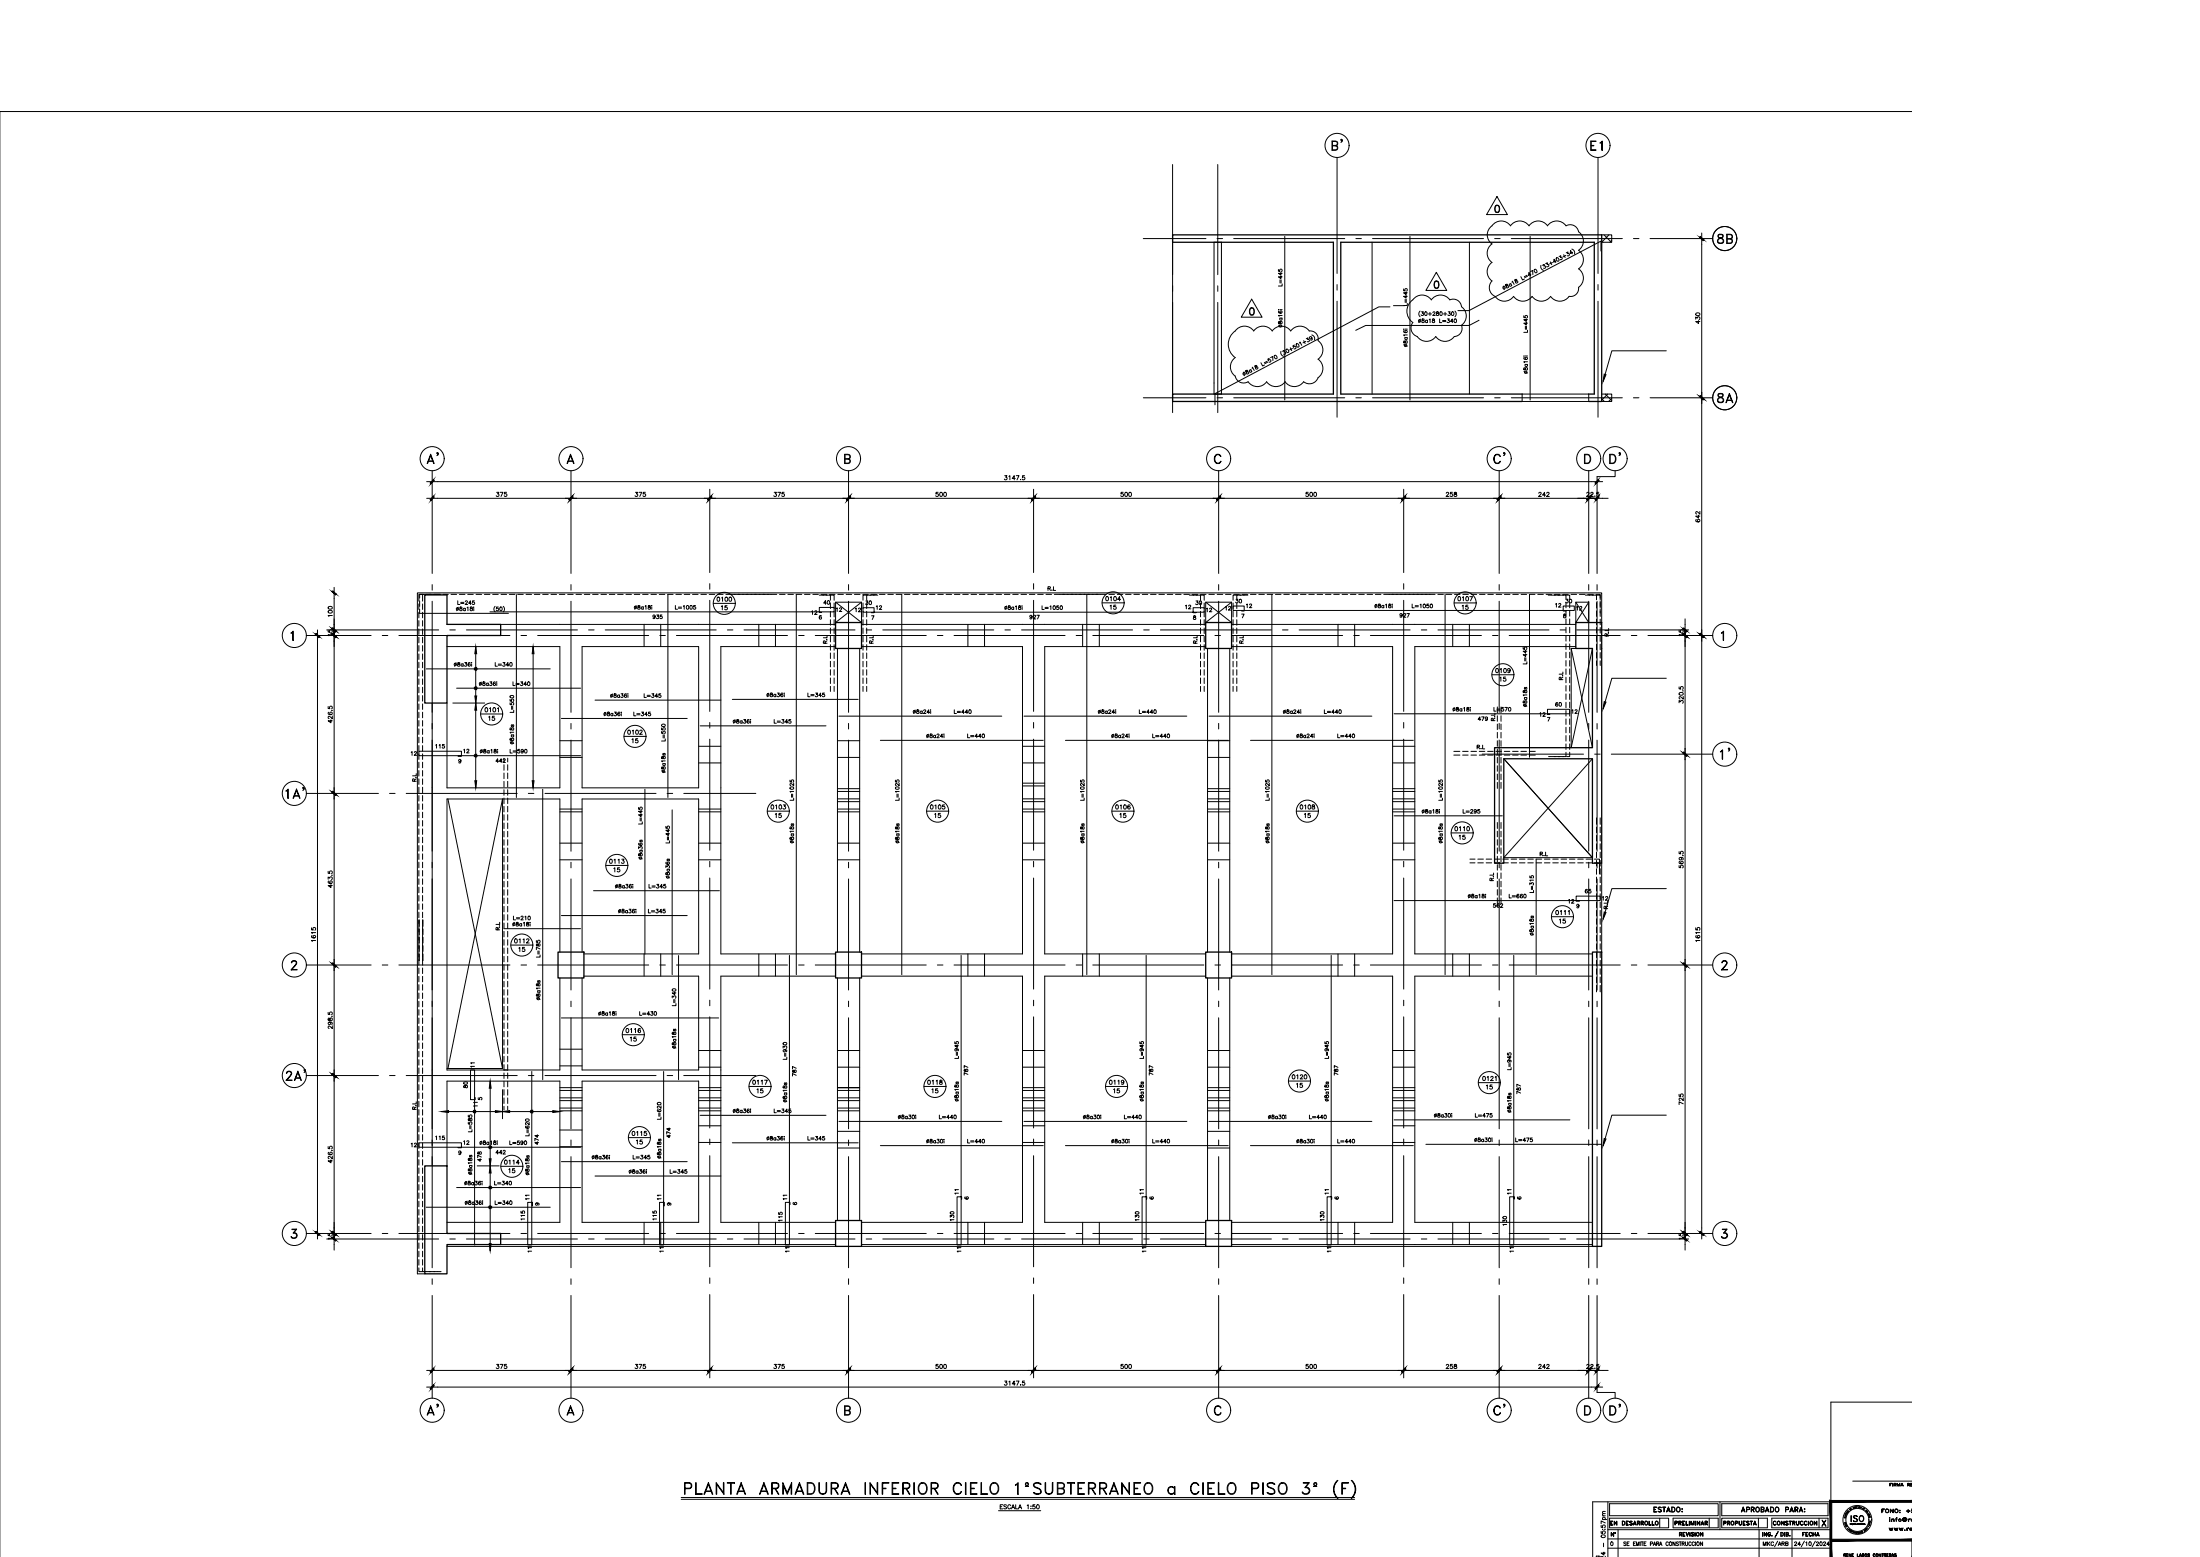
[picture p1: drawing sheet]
<svg xmlns="http://www.w3.org/2000/svg" width="1189mm" height="841mm" viewBox="0 0 1189 841" stroke-linecap="round" stroke-linejoin="round" font-family="sans-serif">
<!-- layer: RLA-FORMATO -->
<g fill="none" stroke="#000" stroke-width=".54">
<path d="M0 60h1033M866 819h1M867 818h-1v1M867 816l-1 1v1M869 811v30M870 812h58v7h-58zM929 811v15M930 812h58v7h-58zM989 811h-128v30M997 819v1M997 819h.1M997 818v1"/>
<path d="M999 815l1 1zM1000 815h1M1000 815h.1M1002 814h-1l1 1M1002 814h.1M1002 814v1h1M1003 814h1M1004 814h-1M1004 814v1M1006 814v1l-1-1v1M1007 814v1zM1007 815h.1"/>
<path d="M1008 815h-1v1M1017 815h1h-1v2zM1017 816h1h-1M1021 820h.1M1021 815l2 2v-2v2l-1-2-1 2zM1025 820v2v-2M1027 816h.1M1027 817h.1M1030 816h2zM1031 815v2zM1033 817h.1M1033 815v1"/>
<path d="M1033 815h.1M1033 816h.1M865 827v1h1a.8 .8 0 0 1 0-1 .8 .8 0 0 1 1 0 .8 .8 0 0 1 0 1M865 824v1h1a.8 .8 0 0 1 0-1 .8 .8 0 0 1 1 0 .8 .8 0 0 1 0 1M866 821h2M866 826h.1M866 821a.7 .7 0 0 1 0-1 .7 .7 0 0 1 1 0 .7 .7 0 0 1 0 1M867 834v1M867 838v2l-2-1h2M867 826h.1M867 823l-2-1v1M869 836h120"/>
<path d="M869 831h120M869 826h120M870 820h32v5h-32M871 828l1 2v-2v2l-1-2v2zM874 826v15M904 820h24v5h-24M908 828h1l-1 1 1-1h-1v2zM908 829l1 1zM909 828h2h-1v2h1h-2zM910 829h.1M911 828l1 1 1-1-1 2zM913 828v2z"/>
<path d="M914 828h1h-1l1 1v1l-1-1h1zM916 828v2zM919 828l1 1v-1v2l-1-2v2zM930 820h25v5h-25zM951 826v15M952 828l1 2zM953 828l2 1v-1v2l-2-2v2zM955 828h1h1h-1v2v-1h1a.7 .7 0 0 1-1 1 .7 .7 0 0 1-1-1zM958 829h.1M957 820h31v5h-31M958 830h.1M961 827l-2 3z"/>
<path d="M962 828h1v2h-1zM962 828a1 1 0 0 1 2 0 1.1 1.1 0 0 1-1 2h-1M964 828v2zM965 828h1v2h-1zM965 828h1l-1 1h1v1h-1M967 829h.1M967 830h.1M968 826v15M996 839l1 1v-1v2zM998 839h1h-1v2h1h-1zM998 840h.1M999 839l1 2v-2v2l-1-2v2z"/>
<path d="M1001 839h1h-1v2M1001 840h.1M1004 839v2h1h-1zM1005 839l1 2-1-2v2zM1006 839h1l-1 1 1 1v-1v1h-1zM1009 839h1h-1l1 2h-1h1zM1013 839v1v-1l-1 1 1 1v-1v1l-1-1zM1015 839l1 2v-2v2l-1-2v2zM1017 839h1zM1017 839v2v-2M1018 839l1 1h-1h1l-1-1v2zM1020 839v2"/>
<path d="M1020 840h.1M1021 825v1l1-1v1l1-1-1 2v-1l-1 1zM1021 839l1 1h-1h1l-1-1v2zM1021 820v2zM1022 820v2zM1022 821h1l1 1-1-1zM1023 839v2v-2l-1 2zM1024 825v1l1-1v1l1-1-1 2v-1l-1 1zM1024 839h1h-1l1 2h-1h1zM1024 820l1 1zM1026 825l1 1v-1l1 1v-1v2l-1-1v1zM1028 820h1a.8 .8 0 0 1 1 0 .8 .8 0 0 1 0 1v-1v1a1 1 0 0 0-1-1 1 1 0 0 0-1 1 1.1 1.1 0 0 0 2 1h-1a1 1 0 0 1-1-1 1 1 0 0 1 0-1z"/>
<path d="M1029 820h1l-1 1h1h-1zM1029 826h.1M1029 827h.1M1030 825l1 2zM1031 826v-1zM1031 820v2zM1032 821v-1zM1033 821h.1M1033 822v-1v1M1033 826a.7 .7 0 0 0-1 0 .7 .7 0 0 0 0 1 .7 .7 0 0 0 1 0M1033 826h-1h1a.6 .6 0 0 0-1 0 .6 .6 0 0 0 1 0M1033 832v9"/>
<path d="M863 841h2M863 841h.1M864 841h.1M865 841h1M867 841h.1M997 840v1v-1M1001 841h1zM1005 840h1M1019 840v1zM1020 841h.1M1021 840l1 1zM1022 840h1"/>
<path d="M1033 841h.1"/>
<circle cx="1005" cy="814" r=".3"/>
<circle cx="1020" cy="816" r=".9"/>
<circle cx="1020" cy="816" r="1"/>
<circle cx="1025" cy="816" r=".9"/>
<circle cx="1025" cy="816" r="1"/>
<circle cx="866" cy="830" r="1"/>
<circle cx="873" cy="828" r=".3"/>
<circle cx="873" cy="828" r=".2"/>
<circle cx="917" cy="829" r=".9"/>
<circle cx="917" cy="829" r=".8"/>
<circle cx="1004" cy="821" r="8"/>
<circle cx="1004" cy="821" r="6"/>
<circle cx="1008" cy="840" r=".6"/>
<circle cx="1008" cy="840" r=".7"/>
<circle cx="1014" cy="840" r=".6"/>
<circle cx="1014" cy="840" r=".7"/>
<circle cx="1027" cy="821" r=".6"/>
<circle cx="1027" cy="821" r=".7"/>
</g>
<g fill="#000" stroke="#000" stroke-width=".54">
<path d="M989 831v1l44-1zM989 832l44-1v1z"/>
<path d="M989 810v31h1zM989 810l1 1v30zM989 810l1 1 43-1zM990 811l43-1v1z"/>
</g>
<!-- layer: FORMATO -->
<g fill="none" stroke="#000" stroke-width=".54">
<path d="M879 833h-2l2 2h-2M879 834h1M880 833h-1v2h1M883 834h.1M884 833h-1v2h1M884 835v-2l1 2 1-2v2M886 833v2M887 833h1M887 833v2M888 834h1M890 833h-2v2h2M892 834h1v-1h-1v2"/>
<path d="M893 835l1-2 1 2M894 834h1M895 834h1v-1h-1v2M896 834v1M897 835v-2l1 2M897 834h1M902 833a.7 .7 0 0 0-1 0 .7 .7 0 0 0-1 1 .7 .7 0 0 0 1 1 .7 .7 0 0 0 1-1M905 833v2l-1-2v2M907 833h-1l1 1v1h-1M907 833h2M908 833v2M909 834h1v-1h-1v2"/>
<path d="M910 834v1M911 833v2h1v-2M914 833a.7 .7 0 0 0-1 0 .7 .7 0 0 0 0 1 .7 .7 0 0 0 0 1 .7 .7 0 0 0 1-1M916 833a.7 .7 0 0 0-1 0 .7 .7 0 0 0-1 1 .7 .7 0 0 0 1 1 .7 .7 0 0 0 1-1M916 833v2M920 833v2l-1-2v2M953 835v-2l1 2v-2v2M955 833v2M956 834v1M956 833l-1 1M958 833a.7 .7 0 0 0-1 1 .7 .7 0 0 0 1 1 .7 .7 0 0 0 0-1M961 832l-2 4"/>
<path d="M961 835l1-2v2M961 834h1M963 834h1v-1h-1v2M964 834v1M965 834l1-1h-1v2h1v-1M970 833h1l-1 2h1M973 834h-1l1-1v2M975 832l-2 4M976 833v2M981 832l-2 4M982 833h1l-2 2h2M985 821l2 3z"/>
<path d="M985 833h1h1l-2 2h2M987 821l-2 3zM989 834h-2l1-1v2"/>
<circle cx="871" cy="834" r=".9"/>
<circle cx="903" cy="834" r=".9"/>
<circle cx="918" cy="834" r=".9"/>
<circle cx="978" cy="834" r=".9"/>
<circle cx="984" cy="834" r=".9"/>
</g>
<!-- layer: RLE-FIRMA REVISOR -->
<g fill="none" stroke="#000" stroke-width=".54">
<path d="M1033 757h-44v54M1001 800h32M1021 801h1h-1v2zM1021 802h1zM1023 801v2zM1024 801l1 1h-1h1l-1-1v2zM1024 802l1 1-1-1M1025 801l1 2 1-2v2v-1l-1 1-1-1v1zM1027 802h1M1028 801l1 2-1-2-1 2zM1031 801l1 1h-1h1l-1-1v2zM1031 802l1 1z"/>
<path d="M1033 802h.1M1033 801h.1M1033 803h.1M1033 801v2"/>
</g>
<!-- layer: RLA-TEXTOS2 -->
<path d="M368 809h364M368 810h364M540 816h22" fill="none" stroke="#000" stroke-width=".54"/>
<!-- layer: 2024_22-101$0$RLE-PILAR -->
<path d="M452 336h14v14h-14zM652 336h14v14h-14zM861 350h-9v-14h14v14M302 514h14v14h-14zM452 514h14v14h-14zM652 514h14v14h-14zM452 659h14v14h-14zM652 659h14v14h-14z" fill="none" stroke="#000" stroke-width=".7"/>
<!-- layer: 2024_22-101$0$RLE-LOSA -->
<g fill="none" stroke="#000" stroke-width=".54">
<path d="M634 131v82M741 131v82M794 131v82M452 336v-11h14v11M652 336v-11h14v11M852 336v-11h7v11M866 336v-16h-640v368h4M852 350h-3v54M272 432v145h-30M813 463h48M866 466v48M242 673h210"/>
<path d="M466 673h186M666 673h195"/>
</g>
<!-- layer: 2024_22-101$0$RLE-VIGA -->
<g fill="none" stroke="#000" stroke-width=".54">
<path d="M656 131v76M660 131v76M823 217h36M823 213h36M271 337h181M466 337h186M666 337h186M732 337v12M242 349h61v77h-61v-46M315 349h63v77h-63zM452 349h-62v166h62M453 350v164"/>
<path d="M465 350v164M466 349h87v166h-87M652 349h-87v166h87M653 350v164M665 350v164M666 349h87v166h-87M852 349h-87v166h96M234 380v250M303 514v-82h-61v146h61v-50M315 514v-82h63v83h-62M316 527h62v51h-63v-50M452 527h-62v133h62"/>
<path d="M453 528v131M465 528v131M466 527h87v133h-87M652 527h-87v133h87M653 528v131M665 528v131M666 527h87v133h-87M861 527h-96v133h96M315 584h63v76h-63zM242 630v-46h61v76h-61M271 672h181M466 672h186"/>
<path d="M666 672h195"/>
</g>
<!-- layer: 2024_22-101$0$RLE-SEGMENTOS1 -->
<g fill="none" stroke="#000" stroke-width=".54">
<path d="M656 131h4M866 127h5v4h-5M656 207v6h4v-6M866 213h5v4h-5M348 337v12M357 337v12M410 337v12M419 337v12M523 337v12M532 337v12M585 337v12M594 337v12"/>
<path d="M723 337v12M785 337v12M794 337v12M303 400h12M303 409h12M378 403h12M378 412h12M453 400h12M453 409h12M553 403h12M553 412h12M653 400h12"/>
<path d="M653 409h12M753 403h12M753 412h12M813 410l48 53M303 437h12M303 439h12M378 437h12M378 439h12M453 437h12M453 439h12M453 432h12M453 433h12"/>
<path d="M453 428h12M453 426h12M553 437h12M553 439h12M553 432h12M553 433h12M553 425h12M553 423h12M653 437h12M653 439h12M653 432h12M653 433h12"/>
<path d="M653 428h12M653 426h12M753 437h12M753 439h12M753 432h12M753 433h12M753 428h12M753 426h12M303 455h12M378 455h12M453 455h12M553 455h12"/>
<path d="M653 455h12M753 455h12M303 464h12M378 464h12M453 464h12M553 464h12M653 464h12M753 464h12M348 515v12M357 515v12M410 515v12M419 515v12"/>
<path d="M523 515v12M532 515v12M585 515v12M594 515v12M723 515v12M732 515v12M785 515v12M794 515v12M303 567h12M303 576h12M378 567h12M378 576h12"/>
<path d="M453 567h12M453 576h12M553 567h12M553 576h12M653 567h12M653 576h12M753 567h12M753 576h12M303 589h12M303 588h12M303 593h12M303 595h12"/>
<path d="M303 599h12M378 589h12M378 588h12M378 593h12M378 595h12M378 599h12M453 588h12h-12M453 589h12M453 593h12M453 595h12M453 599h12M553 589h12"/>
<path d="M553 588h12M553 593h12M553 595h12M553 599h12M653 589h12M653 588h12M653 593h12M653 595h12M653 599h12M753 589h12M753 588h12M753 593h12"/>
<path d="M753 595h12M753 599h12M303 610h12M303 619h12M303 600h12M378 608h12M378 617h12M378 600h12M453 611h12M453 600h12M553 608h12M553 617h12"/>
<path d="M553 600h12M653 611h12M653 600h12M753 608h12M753 617h12M753 600h12M453 620h12M653 620h12M348 660v12M357 660v12M410 660v12M419 660v12"/>
<path d="M523 660v12M532 660v12M585 660v12M594 660v12M723 660v12M732 660v12M785 660v12M794 660v12"/>
</g>
<!-- layer: 2024_22-101$0$RLE-EJES -->
<g fill="none" stroke="#000" stroke-width=".54">
<path d="M634 89v59M658 89v59M723 85v63M864 85v63M618 129h34M658 129h3M667 129h60M733 129h3M742 129h60M808 129h3M817 129h60M883 129h3"/>
<path d="M892 129h34M634 154v3M658 154v3M723 154v3M864 154v3M634 163v60M658 163v60M723 163v62M864 163v62M618 215h34M658 215h3M667 215h60"/>
<path d="M733 215h3M742 215h60M808 215h3M817 215h60M883 215h3M892 215h34M234 254v56M309 254v56M459 254v56M659 254v56M810 254v56M859 254v56"/>
<path d="M873 254v3h-10v53M384 264v45M559 264v45M759 264v45M234 316v3M309 316v3M384 315v3M459 316v3M559 315v3M659 316v3M759 315v3M810 316v3"/>
<path d="M859 316v3M863 316v3M234 325v60M309 325v60M384 324v60M459 325v60M559 324v60M659 325v60M759 324v60M810 325v60M859 325v60M863 325v60"/>
<path d="M166 343h35M177 340h60M207 343h3M216 343h60M243 340h3M252 340h60M282 343h3M291 343h60M318 340h3M327 340h60M357 343h3M366 343h60"/>
<path d="M393 340h3M402 340h60M432 343h3M441 343h60M468 340h3M477 340h60M507 343h3M516 343h60M543 340h3M552 340h60M582 343h3M591 343h60"/>
<path d="M618 340h3M627 340h60M657 343h3M666 343h60M693 340h3M702 340h60M732 343h3M741 343h60M768 340h3M777 340h60M807 343h3M816 343h60"/>
<path d="M843 340h3M852 340h61M882 343h3M891 343h35M234 391v3M234 400v60M309 391v3M309 400v60M384 390v3M384 399v60M459 391v3M459 400v60"/>
<path d="M559 390v3M559 399v60M659 391v3M659 400v60M759 390v3M759 399v60M810 391v3M810 400v60M859 391v3M859 400v60M863 391v3M863 400v60"/>
<path d="M801 407h55M862 407h3M871 407h55M166 429h39M210 429h4M220 429h59M286 429h2M295 429h60M361 429h3M369 429h39M234 466v3M234 475v60"/>
<path d="M309 466v3M309 475v60M384 465v3M384 474v60M459 466v3M459 475v60M559 465v3M559 474v60M659 466v3M659 475v60M759 465v3M759 474v60"/>
<path d="M810 466v3M810 475v60M859 466v3M859 475v60M863 466v3M863 475v60M166 521h35M207 521h3M216 521h60M282 521h3M291 521h60M357 521h3"/>
<path d="M366 521h60M432 521h3M441 521h60M507 521h3M516 521h60M582 521h3M591 521h60M657 521h3M666 521h60M732 521h3M741 521h60M807 521h3"/>
<path d="M816 521h60M882 521h3M891 521h35M234 541v3M234 550v60M309 541v3M309 550v60M384 540v3M384 549v60M459 541v3M459 550v60M559 540v3"/>
<path d="M559 549v60M659 541v3M659 550v60M759 540v3M759 549v60M810 541v3M810 550v60M859 541v3M859 550v60M863 541v3M863 550v60M166 581h39"/>
<path d="M210 581h4M220 581h59M286 581h2M295 581h60M361 581h3M369 581h39M309 616v3M384 615v3M459 616v3M559 615v3M659 616v3M759 615v3"/>
<path d="M859 616v3M863 616v3M234 625v60M309 625v60M384 624v60M459 625v60M559 624v60M659 625v60M759 624v60M810 625v60M859 625v60M863 625v60"/>
<path d="M166 666h35M177 669h60M207 666h3M216 666h60M243 669h3M252 669h60M282 666h3M291 666h60M318 669h3M327 669h60M357 666h3M366 666h60"/>
<path d="M393 669h3M402 669h60M432 666h3M441 666h60M468 669h3M477 669h60M507 666h3M516 666h60M543 669h3M552 669h60M582 666h3M591 666h60"/>
<path d="M618 669h3M627 669h60M657 666h3M666 666h60M693 669h3M702 669h60M732 666h3M741 666h60M768 669h3M777 669h60M807 666h3M816 666h60"/>
<path d="M843 669h3M852 669h61M882 666h3M891 666h35M234 691v3M234 700v55M309 691v3M309 700v55M384 690v3M384 699v45M459 691v3M459 700v55"/>
<path d="M559 690v3M559 699v45M659 691v3M659 700v55M759 690v3M759 699v45M810 691v3M810 700v55M859 691v3M859 700v55M863 700v52h10v3M863 691v3"/>
</g>
<!-- layer: 2024_22-101$0$RLE-VANOS -->
<path d="M452 325l14 11M466 325l-14 11M652 325l14 11M666 325l-14 11M852 325l7 11M859 325l-7 11M849 350l12 54M861 350l-12 54M813 410l48 53M861 410l-48 53M242 432l30 145M272 432l-30 145" fill="none" stroke="#000" stroke-width=".54"/>
<!-- layer: 2024_22-101$0$RLE-EJE -->
<g fill="none" stroke="#000" stroke-width=".54">
<path d="M307 249h3M307 249h2M308 245l2 5-2-4-2 4zM457 248h2v-2h-2v4h2v-2h-2M458 248l2 1-1 1h-3v-5l3 1 1 1-2 1M657 246l2-1 1 2a1.7 1.7 0 0 0-2-1 1.7 1.7 0 0 0-2 1v1a1.7 1.7 0 0 0 2 2 1.7 1.7 0 0 0 2-1 1.8 1.8 0 0 1-2 1 1.8 1.8 0 0 1-2-2zM856 245h2a2.7 2.7 0 0 1 2 3 2.7 2.7 0 0 1-2 2h-2zM856 246a2.5 2.5 0 0 1 3 1 2.5 2.5 0 0 1 0 3h-3zM157 342l1-1v5v-5zM930 342l1-1v5v-5zM157 524h4h-4l3-4-1-1-2 1 1-1h1l1 1-3 4M930 524h4h-4l3-4-1-1-2 1 1-1h1l1 1-3 4"/>
<path d="M157 668l1 1M159 666a1.7 1.7 0 0 1 1 1 1.7 1.7 0 0 1-1 2 1.7 1.7 0 0 1-2-1h1a1.8 1.8 0 0 0 2 0M159 666l1 1-1 2M160 664h-2h2l-1 2M160 664l-2 2h2v1M930 668l1 1M932 666a1.7 1.7 0 0 1 1 1 1.7 1.7 0 0 1-1 2 1.7 1.7 0 0 1-2-1h1a1.8 1.8 0 0 0 2 0M932 666l1 1-1 2M933 664h-2h2l-1 2M933 664l-2 2h2v1M308 759l2 5-2-4-2 4zM657 760l2-1 1 2a1.7 1.7 0 0 0-2-1 1.7 1.7 0 0 0-2 1v1a1.7 1.7 0 0 0 2 2 1.7 1.7 0 0 0 2-1 1.8 1.8 0 0 1-2 1 1.8 1.8 0 0 1-2-2z"/>
<path d="M856 759h2a2.7 2.7 0 0 1 2 3 2.7 2.7 0 0 1-2 2h-2zM856 760a2.5 2.5 0 0 1 3 1 2.5 2.5 0 0 1 0 3h-3zM307 763h3M307 763h2M457 762h2v-2h-2v4h2v-2h-2M458 762l2 1-1 1h-3v-5l3 1 1 1-2 1"/>
<circle cx="932" cy="129" r="7"/>
<circle cx="932" cy="215" r="7"/>
<circle cx="309" cy="248" r="7"/>
<circle cx="459" cy="248" r="7"/>
<circle cx="659" cy="248" r="7"/>
<circle cx="859" cy="248" r="7"/>
<circle cx="159" cy="343" r="7"/>
<circle cx="932" cy="343" r="7"/>
<circle cx="932" cy="407" r="7"/>
<circle cx="159" cy="521" r="7"/>
<circle cx="932" cy="521" r="7"/>
<circle cx="159" cy="666" r="7"/>
<circle cx="932" cy="666" r="7"/>
<circle cx="309" cy="762" r="7"/>
<circle cx="459" cy="762" r="7"/>
<circle cx="659" cy="762" r="7"/>
<circle cx="859" cy="762" r="7"/>
</g>
<!-- layer: 2024_22-101$0$RLE-COTAS -->
<g fill="none" stroke="#000" stroke-width=".54">
<path d="M920 126v543M231 260h635M231 269h625M866 269h3M181 317v23M181 337v6M911 334v9M172 340v329M181 346v320M911 346v320M181 663v6M181 672v3"/>
<path d="M911 663v6M911 672v3M231 749h635M231 740h625M866 740h3"/>
</g>
<g fill="#000" stroke="#000" stroke-width=".54">
<path d="M918 128l2 2h1zM919 128l2 2-3-2z"/>
<path d="M919 214h-1l3 2zM918 214l3 2h-1z"/>
<path d="M918 214l2 2h1zM919 214l2 2-3-2z"/>
<path d="M234 259l-1 2 2-2zM234 259l-1 2h-1z"/>
<path d="M234 268l-1 2 2-2zM234 268l-1 2h-1z"/>
<path d="M307 270h1l1-2zM309 268h1l-2 2z"/>
<path d="M309 268l-1 2 2-2zM309 268l-1 2h-1z"/>
<path d="M384 268l-2 2h1zM384 268h1l-2 2z"/>
<path d="M384 268l-1 2 2-2zM384 268l-1 2h-1z"/>
<path d="M459 268l-2 2h1zM459 268h1l-2 2z"/>
<path d="M459 268l-1 2 2-2zM459 268l-1 2h-1z"/>
<path d="M557 270h1l1-2zM559 268h1l-2 2z"/>
<path d="M559 268l-1 2 2-2zM559 268l-1 2h-1z"/>
<path d="M659 268l-2 2h1zM659 268h1l-2 2z"/>
<path d="M659 268l-1 2 2-2zM659 268l-1 2h-1z"/>
<path d="M759 268l-2 2h1zM759 268h1l-2 2z"/>
<path d="M759 268l-1 2 2-2zM759 268l-1 2h-1z"/>
<path d="M811 268l-2 2zM811 268l-2 2z"/>
<path d="M811 268l-2 2 2-2zM811 268l-2 2z"/>
<path d="M862 261l2-2zM864 259l-2 2z"/>
<path d="M179 320l2 1h1zM180 319l2 2-3-1z"/>
<path d="M170 343l2 1h1zM171 342l2 2-3-1z"/>
<path d="M919 342l-1 1 3 1zM918 343l3 1h-1z"/>
<path d="M918 343l2 1h1zM919 342l2 2-3-1z"/>
<path d="M910 407l2 1-2-2zM910 407l2 1h-1z"/>
<path d="M910 407l1 1h1zM910 407v-1l2 2z"/>
<path d="M180 427l-1 1 3 1zM179 428l3 1-1 1z"/>
<path d="M179 428l2 2 1-1zM180 427l2 2-3-1z"/>
<path d="M180 520l-1 1 3 1zM179 521l3 1h-1z"/>
<path d="M179 521l2 1h1zM179 521l1-1 2 2z"/>
<path d="M910 520v1l2 1zM910 521l2 1h-1z"/>
<path d="M910 521l1 1h1zM910 521v-1l2 2z"/>
<path d="M180 580h-1l3 2zM179 580l3 2h-1z"/>
<path d="M179 580l2 2h1zM179 580h1l2 2z"/>
<path d="M171 665l-1 1 3 1zM170 666l3 1h-1z"/>
<path d="M919 665l-1 1 3 1zM918 666l3 1h-1z"/>
<path d="M234 739l-1 2 2-1zM234 739l-1 2h-1z"/>
<path d="M309 739l-1 2 2-1zM307 741l2-2-1 2z"/>
<path d="M384 739l-1 2 2-1zM384 739l-1 2h-1z"/>
<path d="M459 739l-1 2 2-1zM459 739l-1 2h-1z"/>
<path d="M559 739l-1 2 2-1zM559 739l-1 2h-1z"/>
<path d="M659 739l-1 2 2-1zM659 739l-1 2h-1z"/>
<path d="M759 739l-1 2 2-1zM759 739l-1 2h-1z"/>
<path d="M811 739l-2 2 2-1zM811 739l-2 2z"/>
<path d="M234 748l-1 2 2-1zM234 748l-1 2h-1z"/>
<path d="M307 741h1l1-2zM309 739l1 1-2 1z"/>
<path d="M382 741h1l1-2zM384 739l1 1-2 1z"/>
<path d="M457 741h1l1-2zM459 739l1 1-2 1z"/>
<path d="M557 741h1l1-2zM559 739l1 1-2 1z"/>
<path d="M657 741h1l1-2zM659 739l1 1-2 1z"/>
<path d="M757 741h1l1-2zM759 739l1 1-2 1z"/>
<path d="M809 741l2-2zM811 739v1l-2 1z"/>
<path d="M862 750l2-2zM864 748v1l-2 1z"/>
</g>
<!-- layer: 0 -->
<path d="M865 136v-6l-71 38h-6M751 166h-6l-88 47v6M900 189h-29l-5 17M900 366h-29l-5 17M900 480h-29l-5 16M900 602h-29l-5 17" fill="none" stroke="#000" stroke-width=".54"/>
<path d="M867 202h1l-2 4zM867 379h1l-2 4zM867 493h1l-2 3zM867 615h1l-2 4z" fill="#000" stroke="#000" stroke-width=".54"/>
<!-- layer: 2024_22-101$0$RLE-HATCH2 -->
<path d="M866 130v1M867 127l4 4M869 127l-3 4M871 130l-1 1M866 215l1 2M867 213l4 3M869 213l-3 3M871 215l-2 2" fill="none" stroke="#000" stroke-width=".54"/>
<!-- layer: 2024_22-101$0$RLE-PROYECCION -->
<path d="M823 213v4M859 213v4" fill="none" stroke="#000" stroke-width=".54"/>
<!-- layer: 2024_22-101$0$RLE-MURO -->
<path d="M823 217h-189v-4h87v-82h-87v-4h232v90h-7M823 213h-98v-82h137v82h-3M230 321h12v16h29v6h-29v37h-12zM861 350v54h-53v62h5v-56h48v56h5v-116M861 514h5v159h-5zM230 630h12v36h29v6h-29v16h-12z" fill="none" stroke="#000" stroke-width=".7"/>
<!-- layer: fe -->
<g fill="none" stroke="#000" stroke-width=".54">
<path d="M694 128v88M762 128v88M827 128v88M226 331h49M265 331h186v-3h-8v3h1M268 327l-1 2 1 2M269 328h-1v1a.7 .7 0 0 1 1 0 .7 .7 0 0 1 0 1 .7 .7 0 0 1-1 0M272 327l1 2-1 2M279 321v110M361 321v110M430 321v205M471 331h1v-3h-6v3h185v-3h-6v3h1"/>
<path d="M487 321v205M587 321v205M671 330h1v-3h-6v3h185v-3h-6v3h1M687 321v205M781 321v205M827 321v88M257 349v77M288 349v77M230 361h67M245 380h17M247 372h67M322 378h68"/>
<path d="M396 378h68M303 388h68M378 392h68M453 387h88M476 400h88M553 387h88M576 400h88M653 387h88M676 400h88M753 386h95v-3h-12v3h2M314 408h-88v-2h23v2h-1M293 426v157"/>
<path d="M349 426v89M363 437v89M753 441h59M830 464v62M303 495h68M321 481h68M753 486h112v-2h-13v3h2M272 502h42M367 516v67M427 516v156h-3v-23h3v2M519 516v156h-2v-26h3v2M619 516v156h-2v-26h3v2"/>
<path d="M719 516v156h-2v-26h3v2M818 516v156h-2v-26h2v2M303 550h85M287 579v93h-2v-23h3v2M359 579v93h-3v-23h3v2M257 593v1h-3v-16h2v94M265 584v92M272 589v15M239 600h64M314 620h-88v-3h23v3h-1M378 602h68M396 617h68"/>
<path d="M453 606h88M476 619h88M553 606h88M576 619h88M653 606h88M676 619h88M753 605h95M771 618h95M258 630h12M303 627h68M322 635h68M230 652h67"/>
<path d="M247 641h67"/>
<circle cx="271" cy="329" r=".9"/>
</g>
<g fill="#000" stroke="#000" stroke-width=".54">
<path d="M257 349l1 4h-1zM288 349l1 4h-1zM257 380l1 4h-1zM257 376h1l-1 4zM257 422h1l-1 4zM288 422h1l-1 4zM265 584v4h-1zM239 600h3v1zM272 600h3v1zM268 600h4l-4 1zM287 600h1zM299 600h4l-4 1z"/>
<path d="M265 630v4h-1zM264 626h1v4zM264 672h1v4z"/>
<path d="M257 408v1zM257 408v1z"/>
<path d="M287 601v-1zM287 600v1zM287 600v1z"/>
<path d="M287 600v1zM287 600l1 1zM287 600l1 1z"/>
<path d="M287 600h1zM287 600h1zM288 600h-1z"/>
</g>
<!-- layer: TEXTOS50A -->
<path d="M471 333h1l-1 2M645 333l1 1v1l-1-1 1-1zM671 332h1l-1 2M845 332l1 1v1h-1v-1l1-1zM249 411a.6 .6 0 0 1-1 0 .6 .6 0 0 1 0-1 .6 .6 0 0 1 1 0v2h-1M249 622a.7 .7 0 0 1-1 1 .6 .6 0 0 1 0-1 .6 .6 0 0 1 1 0v2l-1-1" fill="none" stroke="#000" stroke-width=".54"/>
<!-- layer: TEXTOS-SM -->
<g fill="none" stroke="#000" stroke-width=".54">
<path d="M248 328l-1 2M249 328l1 1v1h-2v-1l2-1zM251 329a.6 .6 0 0 0 0 1M251 329v1M252 328h1v2M254 328v1h1v1h-1l1-2zM256 329v1M278 498l-1 2M279 498v1h1v1h-1l1-1zM282 499a.6 .6 0 0 0-1 0 .6 .6 0 0 0 0 1 .6 .6 0 0 0 1 0M282 499v1M283 499v-1v2"/>
<path d="M285 498l1 2h-1v-1h1zM286 499v1"/>
<circle cx="247" cy="329" r=".7"/>
</g>
<!-- layer: REFUERZO DE LOSA -->
<g fill="none" stroke="#000" stroke-width=".54">
<path d="M226 326v3M226 331v3M226 335v3M226 340v3M227 325v3M227 329v2M228 321h-2v4M228 326v3M228 331v3M228 335v3M228 340v3M229 321h-2v2"/>
<path d="M230 321h8M230 321h-2v4M239 321h3M244 321h3M248 321h3M253 321h3M257 321h3M262 321h3M266 321h3M271 321h3M275 321h3M280 321h3"/>
<path d="M284 321h3M289 321h3M293 321h3M298 321h3M302 321h3M307 321h3M311 321h3M316 321h3M320 321h3M325 321h3M329 321h3M334 321h3"/>
<path d="M338 321h3M343 321h3M347 321h3M352 321h3M356 321h3M361 321h3M365 321h3M370 321h3M374 321h3M379 321h3M383 321h3M397 321h23"/>
<path d="M421 321h3M426 321h3M430 321h3M435 321h3M439 321h3M443 321h4M444 321h3M447 321h2v3M448 321h3M448 321h3v3M449 330v3M449 335v3"/>
<path d="M449 339v3M451 335v3M451 339v3M453 321h3M457 321h3M462 321h3M466 321h3M466 335v3M466 339v3M468 330v3M468 335v3M468 339v3"/>
<path d="M469 321h-3v3M470 321h4M471 321h-3v3M471 321h3M475 321h3M480 321h3M484 321h3M489 321h3M493 321h3M498 321h3M502 321h3M507 321h3"/>
<path d="M511 321h3M516 321h3M520 321h3M525 321h3M529 321h3M534 321h3M538 321h3M543 321h3M547 321h3M552 321h3M556 321h3M561 321h3"/>
<path d="M573 321h22M608 321h3M613 321h3M617 321h3M622 321h3M626 321h3M631 321h3M635 321h3M640 321h3M643 321h4M644 321h3M646 321h3v3"/>
<path d="M648 321h3v3M649 330v3M649 335v3M649 339v3M649 321h3M651 335v3M651 339v3M653 321h3M658 321h3M662 321h3M666 330v3M666 335v3"/>
<path d="M666 339v3M668 330v3M668 335v3M668 339v3M671 321h3M672 321h2M676 321h3M680 321h3M685 321h3M689 321h3M694 321h3M698 321h3"/>
<path d="M703 321h3M707 321h3M712 321h3M716 321h3M721 321h3M725 321h3M730 321h3M734 321h3M739 321h3M743 321h3M748 321h27M777 321h3"/>
<path d="M781 321h3M800 321h2M804 321h3M808 321h4M813 321h3M817 321h3M822 321h3M826 321h3M831 321h3M835 321h3M837 321h8M840 321h3"/>
<path d="M846 330v3M846 334v3M846 339v3M848 330v3M848 334v3M848 339v3M853 321h4M857 321h4M858 321h3M861 321h2v3M862 321h3v3M862 321h3v2"/>
<path d="M863 325v3M863 330v3M863 334v3M863 339v3M865 325v3M865 329v4M865 334v3M226 344v3M226 349v3M226 353v3M226 358v3M228 344v3"/>
<path d="M228 349v3M228 353v3M228 358v3M449 348v3M449 353v3M449 357v3M451 344v3M451 348v3M451 353v3M451 357v3M466 344v3M466 348v3"/>
<path d="M466 353v3M466 357v3M468 348v3M468 353v3M468 357v3M649 348v3M649 353v3M649 357v3M651 344v3M651 348v3M651 353v3M651 357v3"/>
<path d="M666 344v3M666 348v3M666 353v3M666 357v3M668 348v3M668 353v3M668 357v3M846 343v3M846 348v3M846 352v3M846 357v3M848 343v3"/>
<path d="M848 348v3M848 352v3M848 357v3M863 343v3M863 348v3M863 352v3M863 357v2M865 348v3M865 352v3M865 357v2M226 362v3M226 367v3"/>
<path d="M226 371v3M226 376v3M228 362v3M228 367v3M228 371v3M228 376v3M449 362v3M449 366v3M449 371v2M451 362v3M451 366v3M451 371v2"/>
<path d="M466 362v3M466 366v3M466 371v2M468 362v3M468 366v3M468 371v2M649 362v3M649 366v3M649 371v2M651 362v3M651 366v3M651 371v2"/>
<path d="M666 362v3M666 366v3M666 371v2M668 362v3M668 366v3M668 371v2M846 370v3M846 375v3M848 361v3M848 366v3M848 370v3M848 375v3"/>
<path d="M848 379v3M226 380v3M226 385v3M226 389v3M226 394v3M226 398v3M228 380v3M228 385v3M228 389v3M228 394v3M228 398v3M809 391v3"/>
<path d="M809 396v3M811 387v3M811 391v3M811 396v3M846 384v3M846 388v3M846 393v3M846 397v3M848 388v3M848 393v3M848 397v3M226 403v3"/>
<path d="M226 412v3M228 403v3M228 407v3M228 412v3M228 416v3M272 413v3M272 418v3M274 413v3M274 418v3M786 406h3M786 408h3M790 406h3"/>
<path d="M790 408h3M795 406h3M795 408h3M799 408h3M804 406h3M804 408h3M808 406h3M808 408h3M809 400v3M809 405v3M809 409v3M809 414v3"/>
<path d="M809 418v3M811 400v3M811 405v3M811 409v3M811 414v3M811 418v3M813 406h3M813 408h3M817 406h3M817 408h3M822 406h3M822 408h3"/>
<path d="M826 406h4M826 408h4M837 409h2M839 409h6M846 406v3h-1M846 402v3M848 406v3h-1M848 402v3M226 425v3M226 430v3M226 434v3M226 439v3"/>
<path d="M228 421v3M228 425v3M228 430v3M228 434v3M228 439v3M272 422v3M272 427v3M272 431v3M272 436v3M274 422v3M274 427v3M274 431v3"/>
<path d="M274 436v3M809 423v3M811 423v3M226 443v3M226 448v3M226 452v3M226 457v3M228 443v3M228 448v3M228 452v3M228 457v3M272 440v3"/>
<path d="M272 445v3M272 449v3M272 454v3M272 458v3M274 440v3M274 445v3M274 449v3M274 454v3M274 458v3M809 444v4M809 449v3M809 454v3"/>
<path d="M809 458v3M811 444v4M811 449v3M811 454v3M811 458v3M863 442v3M863 447v3M863 451v3M863 456v3M865 442v3M865 447v3M865 451v3"/>
<path d="M865 456v3M226 461v3M226 466v3M226 470v3M226 475v3M226 479v3M228 461v3M228 466v3M228 470v3M228 475v3M228 479v3M272 463v3"/>
<path d="M272 467v3M272 472v3M272 476v3M274 463v3M274 467v3M274 472v3M274 476v3M794 464h3M794 466h3M799 464h3M799 466h3M803 464h3"/>
<path d="M803 466h3M808 464h3M808 466h3M809 463v3M809 467v3M809 476v3M811 463v3M811 467v3M811 472v3M811 476v3M812 464h3M812 466h3"/>
<path d="M817 464h3M817 466h3M821 464h3M821 466h3M826 464h3M826 466h3M830 466h3M835 466h3M839 464h3M839 466h3M844 464h3M844 466h3"/>
<path d="M848 464h3M848 466h3M853 464h3M853 466h3M857 464h3M857 466h3M862 464h2v2M862 466h2v2M863 460v3M863 465v3M863 469v3M863 474v3"/>
<path d="M864 468v4M865 460v3M865 465v3M865 469v3M865 474v3M865 478v3M226 484v3M226 488v3M226 493v3M226 497v24M227 497v3M228 484v3"/>
<path d="M228 488v3M228 493v3M228 497v24M229 497v3M272 481v3M272 485v3M272 490v3M272 494v3M274 481v3M274 485v3M274 490v3M274 494v3"/>
<path d="M274 499v3M809 481v3M809 485v3M811 481v3M811 485v3M863 483v3M863 487v3M863 492v3M863 496v3M865 492v3M865 496v3M227 502v3"/>
<path d="M227 506v3M227 511v3M227 515v4M229 502v3M229 506v3M229 511v3M229 515v4M272 503v3M272 508v3M272 512v3M272 517v3M274 503v3"/>
<path d="M274 508v3M274 512v3M274 517v3M863 501v3M863 505v3M863 510v3M863 514v3M863 519v3M865 501v3M865 505v3M865 510v3M865 514v3"/>
<path d="M865 519v3M226 523v3M226 527v3M226 532v3M226 536v3M228 523v3M228 527v3M228 532v3M228 536v3M272 521v3M272 526v3M272 530v3"/>
<path d="M272 535v3M272 539v3M274 521v3M274 526v3M274 530v3M274 535v3M274 539v3M863 523v3M863 528v3M863 532v4M865 523v3M865 528v3"/>
<path d="M865 532v4M226 541v3M226 545v3M226 550v3M226 554v3M226 559v3M228 541v3M228 545v3M228 550v3M228 554v3M228 559v3M272 544v3"/>
<path d="M272 548v3M272 553v3M272 557v3M274 544v3M274 548v3M274 553v3M274 557v3M226 563v3M226 568v3M226 572v3M226 577v3M228 563v3"/>
<path d="M228 568v3M228 572v3M228 577v3M272 562v3M272 566v3M272 571v3M272 575v3h2v-3M272 580v3M274 562v3M274 566v3M274 571v3M274 580v3"/>
<path d="M226 581v3M226 586v3M226 590v3M226 599v3M228 581v3M228 586v3M228 590v3M228 595v3M228 599v3M272 584v3M272 589v3M272 593v3"/>
<path d="M272 598v2M274 584v3M274 589v3M274 593v3M274 598v2M226 604v3M226 608v3M226 613v3M228 604v3M228 608v3M228 613v3M228 617v3"/>
<path d="M226 622v3M226 626v3M226 631v3M226 635v3M226 640v3M228 622v3M228 626v3M228 631v3M228 635v3M228 640v3M226 644v3M226 649v3"/>
<path d="M226 653v3M226 658v3M228 644v3M228 649v3M228 653v3M228 658v3M226 662v3M226 667v3M226 671v3M226 676v3M228 662v3M228 667v3"/>
<path d="M228 671v3M228 676v3M226 685v2h2M226 680v3M228 685v2h2M228 680v3M230 687h8"/>
</g>
<!-- layer: RLE-LOSAS -->
<g fill="none" stroke="#000" stroke-width=".54">
<path d="M385 326h12M596 326h11M786 326h12M806 364h12M260 386h12M337 398h12M415 438h12M501 438h12M601 438h12M701 438h11M784 450h12M327 467h12"/>
<path d="M838 495h12M276 510h12M336 559h12M405 587h12M499 587h12M597 587h12M696 584h12M799 585h12M340 614h11M271 630h12"/>
<circle cx="391" cy="326" r="6"/>
<circle cx="602" cy="326" r="6"/>
<circle cx="792" cy="326" r="6"/>
<circle cx="812" cy="364" r="6"/>
<circle cx="266" cy="386" r="6"/>
<circle cx="343" cy="398" r="6"/>
<circle cx="421" cy="438" r="6"/>
<circle cx="507" cy="438" r="6"/>
<circle cx="607" cy="438" r="6"/>
<circle cx="706" cy="438" r="6"/>
<circle cx="790" cy="450" r="6"/>
<circle cx="333" cy="467" r="6"/>
<circle cx="844" cy="495" r="6"/>
<circle cx="282" cy="510" r="6"/>
<circle cx="342" cy="559" r="6"/>
<circle cx="411" cy="587" r="6"/>
<circle cx="505" cy="587" r="6"/>
<circle cx="603" cy="587" r="6"/>
<circle cx="702" cy="584" r="6"/>
<circle cx="805" cy="585" r="6"/>
<circle cx="346" cy="614" r="6"/>
<circle cx="277" cy="630" r="6"/>
</g>
<!-- layer: RLA-CORTES -->
<path d="M753 165h6M799 173l-5 3h-56l-5 2" fill="none" stroke="#000" stroke-width=".54"/>
<!-- layer: RLE-TEXTOS-SM -->
<g fill="none" stroke="#000" stroke-width=".54">
<path d="M843 139v-1v1a.7 .7 0 0 1 1 1 .7 .7 0 0 1-1 0M845 138l1 1M846 138l-1 1M846 137l1-1v1a.7 .7 0 0 1 1 1 .7 .7 0 0 1-1 0M849 135h2v2M850 136l-1 1v-2l1 2M813 154v2M814 154l1 1h-1l1-1zM816 153l1 1M816 153a.6 .6 0 0 0 0 1 .6 .6 0 0 0 0 1 .7 .7 0 0 0 1-1M817 152l1 2M819 151v1h1v1h-1l1-2z"/>
<path d="M822 149l1 2h1M825 149h-1M825 149l-1 1M827 147l1-1v2M827 148l-1 1v-2l1 2M833 143v2l1 1M834 143v1a.7 .7 0 0 1 1 0 .7 .7 0 0 1-1 1M835 142h1v1a.7 .7 0 0 1 1 1 .7 .7 0 0 1-1 0M838 141l1 2M839 142l-2 1M841 141l-1 1v-2l1 2M767 168v1v2"/>
<path d="M768 168h1v1a.7 .7 0 0 1 0 1 .7 .7 0 0 1-1 0M772 170h2M773 169v1M774 169l1-1v1l-1 1h2M776 169l1 1h-1l1-1zM780 170h2M781 169v1M783 168h1l-1 1a.7 .7 0 0 1 1 1 1 1 0 0 1-2 0M786 168l1 1-1 2M676 200l1 1M676 200a.6 .6 0 0 0-1 0 .7 .7 0 0 0 1 1M677 199v-1l1 2"/>
<path d="M678 198h2v1h-1v-1zM681 196l1 2 1-1M685 195l-2 1M685 196h-2M686 194h-1v1a.7 .7 0 0 1 1-1 .7 .7 0 0 1 1 1 .7 .7 0 0 1-1 1M687 193h1v2M692 190v2h2M693 190l1-1v1a.7 .7 0 0 1 1 1 .7 .7 0 0 1-1 0M697 188l1 1M698 188l-1 1M699 186v1v1a.7 .7 0 0 1 1-1 .7 .7 0 0 1 0 1 .7 .7 0 0 1-1 0M702 185h1v2"/>
<path d="M705 184v2M706 184l-2 1M706 183l1-1v1a.7 .7 0 0 1 1 1 1 1 0 0 1-2 0M709 182a.7 .7 0 0 1-1 1 .6 .6 0 0 1 0-1 .6 .6 0 0 1 1 0v1l-1 1M709 181l1 1v2M672 201v2M673 200v1h2v1h-1l-1-1 1-1z"/>
<circle cx="813" cy="155" r=".7"/>
<circle cx="830" cy="146" r=".9"/>
<circle cx="842" cy="140" r=".9"/>
<circle cx="771" cy="169" r=".9"/>
<circle cx="779" cy="169" r=".9"/>
<circle cx="785" cy="169" r=".9"/>
<circle cx="689" cy="193" r=".9"/>
<circle cx="696" cy="189" r=".9"/>
<circle cx="701" cy="186" r=".9"/>
<circle cx="672" cy="202" r=".7"/>
</g>
<!-- layer: RLE-REVISION 0 -->
<g fill="none" stroke="#000" stroke-width=".54">
<path d="M808 111a1.8 1.8 0 0 1 2 2 1.8 1.8 0 0 1-2 2v-2zM808 114h2M808 111h2M808 111v2v2M809 106l6 10h-12zM810 111v2v2M807 121a6 6 0 0 1 9 1 6 6 0 0 1 10 0 6 6 0 0 1 10 0 6 6 0 0 1 10 0 5 5 0 0 1 7 3 6 6 0 0 1 0 10 6 6 0 0 1 0 10 6 6 0 0 1 0 10 4 4 0 0 1-5 5 6 6 0 0 1-10 0 6 6 0 0 1-10 0 6 6 0 0 1-10 0 7 7 0 0 1-11 0 5 5 0 0 1-1-8 6 6 0 0 1 0-10 6 6 0 0 1 0-10 6 6 0 0 1 1-11zM776 152a1.8 1.8 0 0 1 2 2 1.8 1.8 0 0 1-2 2l-1-2zM776 155h1M776 152h1M776 152l-1 1 1 3M776 147l6 10h-11z"/>
<path d="M777 152v1v3M667 179a9 9 0 0 0 0 14M668 179a6 6 0 0 1 10 0M676 166a1.8 1.8 0 0 1 2 2 1.8 1.8 0 0 1-2 2l-1-1zM676 170h1M676 167h1M676 166l-1 2 1 2M676 162l6 9h-11zM677 166l1 2-1 2M677 179a6 6 0 0 1 11 0M687 179a6 6 0 0 1 10 0M698 179a6 6 0 0 1 10 0"/>
<path d="M707 179a4 4 0 0 1 5 5 6 6 0 0 1 0 10 7 7 0 0 1 0 11 5 5 0 0 1-8 1 6 6 0 0 1-10 0 6 6 0 0 1-10 0 6 6 0 0 1-10 0 5 5 0 0 1-7-3M762 163a7 7 0 0 1 10-2l1 1a6 6 0 0 1 10 0 4 4 0 0 1 7 4 6 6 0 0 1 0 10 4 4 0 0 1-4 6 6 6 0 0 1-10 0 7 7 0 0 1-11 0 5 5 0 0 1-2-8 7 7 0 0 1-1-11zM668 193a6 6 0 0 0 0 10"/>
</g>
<text font-size="14.6" x="369" y="810">PLANTA ARMADURA INFERIOR CIELO 1ºSUBTERRANEO a CIELO PISO 3º (F)</text>
<g font-size="10.1">
<text x="230" y="252">A'</text>
<text x="815" y="252" transform="rotate(-90 815 252)">C'</text>
<text x="154" y="433">1A'</text>
<text x="154" y="585">2A'</text>
<text x="230" y="766">A'</text>
<text x="815" y="766" transform="rotate(-90 815 766)">C'</text>
</g>
<g font-size="9.7">
<text x="877" y="252" transform="rotate(-90 877 252)">D'</text>
<text x="877" y="766" transform="rotate(-90 877 766)">D'</text>
</g>
<g font-size="9.3">
<text x="726" y="83" transform="rotate(-90 726 83)">B'</text>
<text x="859" y="83">E1</text>
</g>
<g font-size="8.8">
<text x="927" y="133">8B</text>
<text x="927" y="219">8A</text>
<text x="936" y="411" transform="rotate(-90 936 411)">1'</text>
</g>
<text font-size="6.6" x="999" y="823">ISO</text>
<g font-size="6.2">
<text x="893" y="818">ESTADO:</text>
<text x="940" y="818">APROBADO PARA:</text>
</g>
<g font-size="5.7">
<text x="267" y="270">375</text>
<text x="342" y="270">375</text>
<text x="417" y="270">375</text>
<text x="505" y="270">500</text>
<text x="605" y="270">500</text>
<text x="705" y="270">500</text>
<text x="781" y="270">258</text>
<text x="830" y="270">242</text>
<text x="857" y="270">22.5</text>
<text x="181" y="334" transform="rotate(-90 181 334)">100</text>
<text x="789" y="331">15</text>
<text x="181" y="345" transform="rotate(-90 181 345)">15</text>
<text x="810" y="369">15</text>
<text x="261" y="386">0101</text>
<text x="181" y="392" transform="rotate(-90 181 392)">426.5</text>
<text x="263" y="391">15</text>
<text x="338" y="398">0102</text>
<text x="785" y="450">0110</text>
<text x="788" y="455">15</text>
<text x="331" y="472">15</text>
<text x="181" y="480" transform="rotate(-90 181 480)">463.5</text>
<text x="181" y="557" transform="rotate(-90 181 557)">298.5</text>
<text x="337" y="559">0116</text>
<text x="340" y="564">15</text>
<text x="406" y="587">0117</text>
<text x="500" y="587">0118</text>
<text x="599" y="587">0119</text>
<text x="700" y="589">15</text>
<text x="181" y="629" transform="rotate(-90 181 629)">426.5</text>
<text x="181" y="671" transform="rotate(-90 181 671)">15</text>
<text x="542" y="750">3147.5</text>
<text x="540" y="816">ESCALA 1:50</text>
</g>
<g font-size="5.3">
<text x="694" y="178" transform="rotate(-90 694 178)">%%C8a16i L=445</text>
<text x="920" y="176" transform="rotate(-90 920 176)">430</text>
<text x="542" y="260">3147.5</text>
<text x="920" y="283" transform="rotate(-90 920 283)">642</text>
<text x="566" y="320">R.L</text>
<text x="247" y="328">L=245</text>
<text x="387" y="326">0100</text>
<text x="444" y="328">40</text>
<text x="597" y="326">0104</text>
<text x="667" y="327">30</text>
<text x="673" y="329">12</text>
<text x="742" y="329">%%c8a18i L=1050</text>
<text x="787" y="326">0107</text>
<text x="840" y="329">12</text>
<text x="845" y="327">30</text>
<text x="352" y="335">935</text>
<text x="389" y="331">15</text>
<text x="451" y="332">12</text>
<text x="473" y="331">12</text>
<text x="542" y="331">%%c8a18i L=1050</text>
<text x="599" y="330">15</text>
<text x="640" y="330">12</text>
<text x="661" y="331">12</text>
<text x="756" y="335">927</text>
<text x="851" y="331">12</text>
<text x="871" y="345" transform="rotate(-90 871 345)">R.L</text>
<text x="911" y="345" transform="rotate(-90 911 345)">15</text>
<text x="473" y="349" transform="rotate(-90 473 349)">R.L</text>
<text x="673" y="349" transform="rotate(-90 673 349)">R.L</text>
<text x="244" y="361">%%C8a36i L=340</text>
<text x="808" y="364">0109</text>
<text x="846" y="368" transform="rotate(-90 846 368)">R.L</text>
<text x="840" y="383">60</text>
<text x="911" y="381" transform="rotate(-90 911 381)">320.5</text>
<text x="325" y="388">%%C8a36i L=345</text>
<text x="492" y="387">%%C8a24i L=440</text>
<text x="593" y="387">%%C8a24i L=440</text>
<text x="693" y="387">%%C8a24i L=440</text>
<text x="848" y="387">12</text>
<text x="395" y="392">%%C8a36i L=345</text>
<text x="798" y="391">479</text>
<text x="500" y="400">%%C8a24i L=440</text>
<text x="600" y="400">%%C8a24i L=440</text>
<text x="700" y="400">%%C8a24i L=440</text>
<text x="235" y="405">115</text>
<text x="341" y="403">15</text>
<text x="797" y="406">R.L</text>
<text x="221" y="409">12</text>
<text x="259" y="408">%%C8a18i L=590</text>
<text x="267" y="413">442</text>
<text x="361" y="418" transform="rotate(-90 361 418)">%%C8a18s L=550</text>
<text x="226" y="423" transform="rotate(-90 226 423)">R.L</text>
<text x="416" y="438">0103</text>
<text x="418" y="443">15</text>
<text x="502" y="438">0105</text>
<text x="504" y="443">15</text>
<text x="602" y="438">0106</text>
<text x="604" y="443">15</text>
<text x="702" y="438">0108</text>
<text x="704" y="443">15</text>
<text x="768" y="441">%%C8a18i L=295</text>
<text x="487" y="456" transform="rotate(-90 487 456)">%%C8a18s L=1025</text>
<text x="687" y="456" transform="rotate(-90 687 456)">%%C8a18s L=1025</text>
<text x="781" y="456" transform="rotate(-90 781 456)">%%C8a18s L=1025</text>
<text x="328" y="467">0113</text>
<text x="831" y="464">R.L</text>
<text x="911" y="470" transform="rotate(-90 911 470)">569.5</text>
<text x="363" y="476" transform="rotate(-90 363 476)">%%C8a36s L=445</text>
<text x="856" y="484">65</text>
<text x="806" y="491">562</text>
<text x="865" y="488">12</text>
<text x="840" y="495">0111</text>
<text x="271" y="503" transform="rotate(-90 271 503)">R.L</text>
<text x="277" y="498">L=210</text>
<text x="842" y="500">15</text>
<text x="172" y="510" transform="rotate(-90 172 510)">1615</text>
<text x="830" y="506" transform="rotate(-90 830 506)">%%C8a18s L=315</text>
<text x="920" y="510" transform="rotate(-90 920 510)">1615</text>
<text x="277" y="510">0112</text>
<text x="279" y="515">15</text>
<text x="293" y="541" transform="rotate(-90 293 541)">%%C8a18s L=785</text>
<text x="322" y="550">%%c8a18i L=430</text>
<text x="367" y="568" transform="rotate(-90 367 568)">%%c8a18s L=340</text>
<text x="431" y="582" transform="rotate(-90 431 582)">787</text>
<text x="524" y="582" transform="rotate(-90 524 582)">787</text>
<text x="624" y="582" transform="rotate(-90 624 582)">787</text>
<text x="697" y="584">0120</text>
<text x="724" y="582" transform="rotate(-90 724 582)">787</text>
<text x="800" y="585">0121</text>
<text x="254" y="589" transform="rotate(-90 254 589)">80</text>
<text x="408" y="592">15</text>
<text x="503" y="592">15</text>
<text x="601" y="592">15</text>
<text x="802" y="589">15</text>
<text x="823" y="592" transform="rotate(-90 823 592)">787</text>
<text x="259" y="599" transform="rotate(-90 259 599)">11</text>
<text x="427" y="597" transform="rotate(-90 427 597)">%%c8a18s L=930</text>
<text x="519" y="596" transform="rotate(-90 519 596)">%%c8a18s L=945</text>
<text x="619" y="596" transform="rotate(-90 619 596)">%%c8a18s L=945</text>
<text x="719" y="596" transform="rotate(-90 719 596)">%%c8a18s L=945</text>
<text x="911" y="598" transform="rotate(-90 911 598)">725</text>
<text x="226" y="600" transform="rotate(-90 226 600)">R.L</text>
<text x="485" y="606">%%C8a30i L=440</text>
<text x="585" y="606">%%C8a30i L=440</text>
<text x="684" y="606">%%C8a30i L=440</text>
<text x="774" y="605">%%C8a30i L=475</text>
<text x="235" y="617">115</text>
<text x="341" y="615">0115</text>
<text x="221" y="621">12</text>
<text x="250" y="619">12</text>
<text x="258" y="619">%%C8a18i L=590</text>
<text x="292" y="619" transform="rotate(-90 292 619)">474</text>
<text x="343" y="619">15</text>
<text x="500" y="619">%%C8a30i L=440</text>
<text x="600" y="619">%%C8a30i L=440</text>
<text x="700" y="619">%%C8a30i L=440</text>
<text x="796" y="618">%%C8a30i L=475</text>
<text x="261" y="629" transform="rotate(-90 261 629)">478</text>
<text x="267" y="625">442</text>
<text x="319" y="627">%%C8a36i L=345</text>
<text x="358" y="627" transform="rotate(-90 358 627)">%%C8a18s L=620</text>
<text x="272" y="630">0114</text>
<text x="274" y="635">15</text>
<text x="287" y="636" transform="rotate(-90 287 636)">%%C8a18s L=620</text>
<text x="339" y="635">%%C8a36i L=345</text>
<text x="250" y="641">%%C8a36i L=340</text>
<text x="519" y="646" transform="rotate(-90 519 646)">11</text>
<text x="719" y="646" transform="rotate(-90 719 646)">11</text>
<text x="250" y="652">%%C8a36i L=340</text>
<text x="283" y="649">11</text>
<text x="358" y="649" transform="rotate(-90 358 649)">11</text>
<text x="427" y="649" transform="rotate(-90 427 649)">11</text>
<text x="285" y="660" transform="rotate(-90 285 660)">115</text>
<text x="356" y="660" transform="rotate(-90 356 660)">115</text>
<text x="424" y="661" transform="rotate(-90 424 661)">115</text>
<text x="517" y="660" transform="rotate(-90 517 660)">130</text>
<text x="717" y="660" transform="rotate(-90 717 660)">130</text>
<text x="911" y="671" transform="rotate(-90 911 671)">15</text>
<text x="289" y="678" transform="rotate(-90 289 678)">11</text>
<text x="360" y="678" transform="rotate(-90 360 678)">11</text>
<text x="621" y="678" transform="rotate(-90 621 678)">11</text>
<text x="819" y="678" transform="rotate(-90 819 678)">11</text>
<text x="267" y="740">375</text>
<text x="342" y="740">375</text>
<text x="417" y="740">375</text>
<text x="505" y="740">500</text>
<text x="605" y="740">500</text>
<text x="705" y="740">500</text>
<text x="781" y="740">258</text>
<text x="830" y="740">242</text>
<text x="857" y="740">22.5</text>
<text x="870" y="825">EN DESARROLLO</text>
<text x="904" y="825">PRELIMINAR</text>
<text x="931" y="825">PROPUESTA</text>
<text x="957" y="825">CONSTRUCCION</text>
<text x="973" y="831">FECHA</text>
</g>
<g font-size="4.9">
<text x="766" y="175">%%C8a18 L=340</text>
<text x="762" y="188" transform="rotate(-90 762 188)">%%C8a16i L=445</text>
<text x="827" y="203" transform="rotate(-90 827 203)">%%C8a16i L=445</text>
<text x="467" y="328">30</text>
<text x="645" y="328">30</text>
<text x="342" y="330">%%c8a18i L=1005</text>
<text x="438" y="333">12</text>
<text x="461" y="332">12</text>
<text x="556" y="335">927</text>
<text x="651" y="332">12</text>
<text x="448" y="349" transform="rotate(-90 448 349)">R.L</text>
<text x="648" y="349" transform="rotate(-90 648 349)">R.L</text>
<text x="258" y="371">%%C8a36i L=340</text>
<text x="329" y="378">%%C8a36i L=345</text>
<text x="413" y="377">%%C8a36i L=345</text>
<text x="826" y="383" transform="rotate(-90 826 383)">%%c8a18s L=445</text>
<text x="784" y="385">%%c8a18i L=570</text>
<text x="831" y="388">12</text>
<text x="809" y="391" transform="rotate(-90 809 391)">R.L</text>
<text x="250" y="408">12</text>
<text x="279" y="403" transform="rotate(-90 279 403)">%%C8a18s L=550</text>
<text x="430" y="456" transform="rotate(-90 430 456)">%%C8a18s L=1025</text>
<text x="587" y="456" transform="rotate(-90 587 456)">%%C8a18s L=1025</text>
<text x="348" y="465" transform="rotate(-90 348 465)">%%C8a36s L=445</text>
<text x="808" y="477" transform="rotate(-90 808 477)">R.L</text>
<text x="332" y="481">%%C8a36i L=345</text>
<text x="792" y="486">%%c8a18i L=660</text>
<text x="847" y="489">12</text>
<text x="333" y="494">%%C8a36i L=345</text>
<text x="870" y="492" transform="rotate(-90 870 492)">R.L</text>
<text x="258" y="578" transform="rotate(-90 258 578)">11</text>
<text x="395" y="602">%%C8a36i L=345</text>
<text x="818" y="602" transform="rotate(-90 818 602)">%%c8a18s L=945</text>
<text x="363" y="616" transform="rotate(-90 363 616)">474</text>
<text x="413" y="617">%%C8a36i L=345</text>
<text x="256" y="636" transform="rotate(-90 256 636)">%%c8a18s L=585</text>
<text x="619" y="646" transform="rotate(-90 619 646)">11</text>
<text x="818" y="646" transform="rotate(-90 818 646)">11</text>
<text x="617" y="660" transform="rotate(-90 617 660)">130</text>
<text x="815" y="663" transform="rotate(-90 815 663)">130</text>
<text x="428" y="678" transform="rotate(-90 428 678)">11</text>
<text x="520" y="678" transform="rotate(-90 520 678)">11</text>
<text x="720" y="678" transform="rotate(-90 720 678)">11</text>
</g>
<g font-size="4.4">
<text x="289" y="652">9</text>
<text x="360" y="652">9</text>
<text x="428" y="652">6</text>
</g>
<g font-size="4">
<text x="258" y="595">5</text>
<text x="520" y="649">6</text>
<text x="621" y="649">6</text>
<text x="720" y="649">6</text>
<text x="819" y="649">6</text>
</g>
<g font-size="3.5">
<text x="997" y="826">E</text>
<text x="997" y="827">L</text>
<text x="998" y="828">A</text>
<text x="1007" y="828">0</text>
<text x="1008" y="827">1</text>
<text x="1001" y="829">N</text>
<text x="1002" y="829">G</text>
<text x="1004" y="829">E</text>
</g>
<g font-size="3.1">
<text x="996" y="824">R</text>
<text x="1009" y="826">:</text>
<text x="1009" y="824">1</text>
</g>
</svg>
